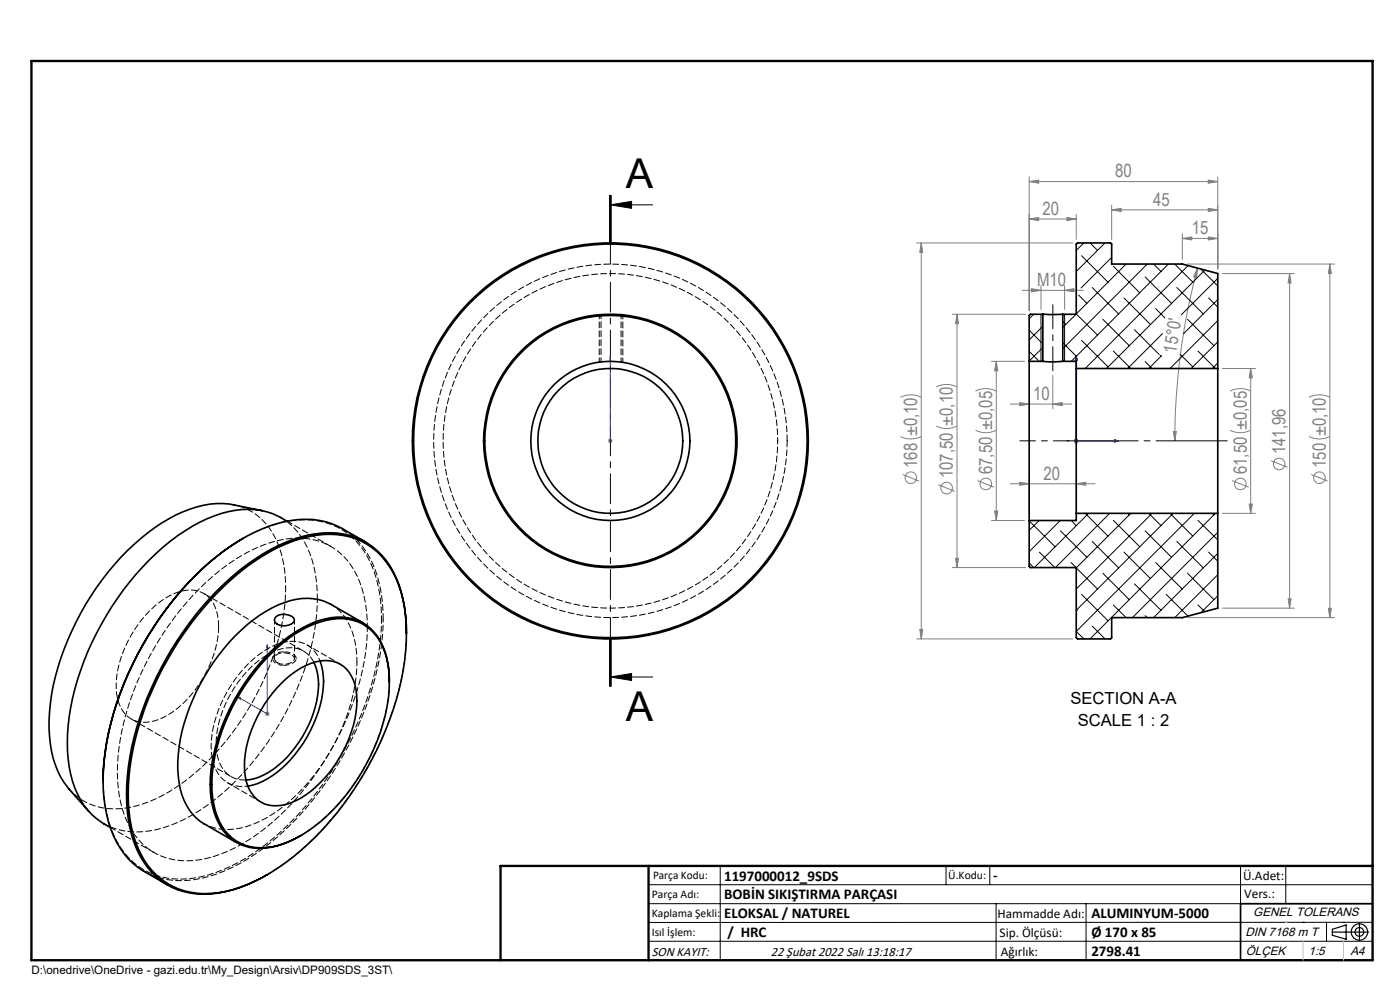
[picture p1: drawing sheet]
<svg xmlns="http://www.w3.org/2000/svg" width="297mm" height="210mm" viewBox="0 0 297 210" stroke-linecap="round" stroke-linejoin="round" font-family="sans-serif">
<g fill="none" stroke="#808080" stroke-width=".21">
<path d="M218.3 38.5l2-.3v.7zM218.3 37.5v28.4M218.3 38.5h40M256.3 38.2l2 .3-2 .4zM258.3 37.5v19.5M194.5 51.5h33.1M195.4 51.5v84M195.4 51.5l.4 2h-.7zM218.3 46.5l2-.4v.7zM218.3 46.5h10M226.3 46.1l2 .4-2 .3zM228.3 45.5v5.3"/>
<path d="M235.8 44.5l2-.3v.7zM235.8 43.5v7.3M235.8 44.5h22.5M250.8 50.6l2-.3v.6zM250.8 49.6v5.4M250.8 50.6h7.5M251.8 56h31.3M254 56.9l-.1 2-.7-.2zM254 56.9a141.8 141.8 0 0 0-4.8 36.6M256.3 44.2l2 .3-2 .4zM256.3 50.3l2 .3-2 .3zM259.3 58h15.3"/>
<path d="M273.6 58l.3 2h-.6zM273.6 58v71M282.1 56l.3 2h-.6zM282.1 56v75M202 66.7h15.6M203 66.7v53.7M203 66.7l.3 1.9h-.6zM210.3 76.7h7M211.3 76.7v33.7M211.3 76.7l.4 2h-.7zM216.8 61.6h13M218.8 61.2l2 .4-2 .3z"/>
<path d="M220.8 60.6v5M223.3 79.6v7.1M225.8 61.6l2-.4v.7zM225.8 60.6v5M259.3 78.2h7M265.3 78.2v30.7M265.3 78.2l.4 1.9h-.7zM129 93.5h1M129.1 93.2l.7 .7M129.5 93v1M129.8 93.2l-.7 .7M191 92.6a4.9 4.9 0 0 0 4.4 0"/>
<path d="M191 84.3a4.9 4.9 0 0 1 4.4 0M198.6 90.4a4.9 4.9 0 0 0 4.4 0M198.6 82.1a4.9 4.9 0 0 1 4.4 0M206.9 91.3l.3 .1a4.9 4.9 0 0 0 4.1-.1M206.9 83l.3-.2a4.9 4.9 0 0 1 4.1 .2M214.3 85.7h13M216.3 85.4l2 .3-2 .4zM223.3 85.7l2-.3v.7zM227.8 93.5h1M228 93.2l.7 .7M228.3 93v1M228.7 93.2l-.7 .7"/>
<path d="M248.9 91.5h.7l-.4 2zM260.9 91.3a4.8 4.8 0 0 0 4.4 0M260.9 83a4.8 4.8 0 0 1 4.4 0M269.6 97.7l3.5 1.4M277.7 92.6a4.9 4.9 0 0 0 4.4 0M277.7 84.3a4.9 4.9 0 0 1 4.4 0M191.5 100.6l3.5 1.5M199.1 102.8l3.5 1.4M202.7 118.4h.6l-.3 2zM207.4 101.9l3.5 1.5M210.3 110.4h7M211 108.4h.7l-.4 2z"/>
<path d="M214.3 102.6h18M216.3 102.3l2 .3-2 .3zM218.3 101.6v7.8M228.3 102.6l2-.3v.6zM228.3 101.6v6.3M259.3 108.9h7M261.4 101.9l3.5 1.5M265 106.9h.7l-.4 2zM278.2 100.6l3.5 1.5M194.5 135.5h33.1M195.1 133.5h.7l-.4 2zM202 120.4h15.6"/>
<path d="M251.8 131h31.3M259.3 129h15.3M273.3 127h.6l-.3 2zM281.8 129h.6l-.3 2zM56.2 151.4h1M56.3 151.1l.7 .7M56.7 150.9v1M57 151.1l-.7 .7"/>
<circle cx="271.4" cy="98.4" r="1.23"/>
<circle cx="193.2" cy="101.3" r="1.23"/>
<circle cx="200.8" cy="103.5" r="1.23"/>
<circle cx="209.1" cy="102.7" r="1.24"/>
<circle cx="263.1" cy="102.7" r="1.24"/>
<circle cx="279.9" cy="101.3" r="1.24"/>
</g>
<path d="M127.1 66.7h4.8" fill="none" stroke="#000" stroke-width=".21" stroke-dasharray="1.3 .6" stroke-dashoffset=".2" stroke-linecap="butt"/>
<path d="M57.9 140a2.26 2.26 0 0 0 2 1.1" fill="none" stroke="#000" stroke-width=".21" stroke-dasharray="1.3 .6" stroke-dashoffset=".3" stroke-linecap="butt"/>
<path d="M57.9 140a1.49 1.49 0 0 1 1.5-1.7h1" fill="none" stroke="#000" stroke-width=".21" stroke-dasharray="1.3 .6" stroke-dashoffset="-.1" stroke-linecap="butt"/>
<path d="M62.9 139.7a2.2 2.2 0 0 0-2.5-1.4" fill="none" stroke="#000" stroke-width=".21" stroke-dasharray="1.3 .6" stroke-linecap="butt"/>
<path d="M62.9 139.7a2.05 2.05 0 0 1-2 1.4h-1" fill="none" stroke="#000" stroke-width=".21" stroke-dasharray="1.3 .6" stroke-dashoffset="-.2" stroke-linecap="butt"/>
<g fill="none" stroke="#000" stroke-width=".21">
<path d="M129.3 41.4v10M129.5 43.5l4.5-.8v1.5zM129.5 43.5h9M129.5 41.4v10M129.7 41.4v10M127.1 76.8v.1M132.1 66.8h.1M220.8 76.7h.1M220.8 66.7v10M225.8 76.7h.1M225.8 66.7v10M129.3 135.6v10"/>
<path d="M129.5 135.6v10M129.7 135.6v10zM129.5 143.6l4.5-.7v1.4zM129.5 143.6h9M137.6 187.7h153.6M137.6 191.7h153.6M137.6 199.7h153.6M152.8 183.7v20M200.7 183.7v4M210 183.7v4M211.3 191.7v12M230.4 191.7v12"/>
<path d="M263.2 183.7v20M272.8 183.7v8M276.4 195.6h.1M281.4 195.6v4.1M285 195.6h.1M291.2 195.6l-153.6 .1"/>
</g>
<g fill="none" stroke="#000" stroke-width=".25">
<path d="M282.6 197.7h7.8M282.6 197.1l3-.9v3l-3-.8zM288.4 195.8v3.8M106.2 203.7h185"/>
<circle cx="288.4" cy="197.7" r="1.74"/>
<circle cx="288.4" cy="197.7" r=".93"/>
</g>
<path d="M129.5 75.5v.9v-.9M129.5 75.5v18M228.3 75.5l.3 .9h-.5zM228.3 75.5v18h9M129.5 93.3v.5zM129.5 93.5h.1M236.4 93.3l.9 .2-.9 .3zM56.7 136.8l.2 .8-.3-.2zM56.7 136.8v14.6l-6.4-3.6M50.3 147.8l.7 .1v.4z" fill="none" stroke="#00f" stroke-width=".21"/>
<path d="M127.1 66.7v10.1M132.1 76.8v-10" fill="none" stroke="#000" stroke-width=".21" stroke-dasharray="1.3 .6" stroke-dashoffset=".4"/>
<path d="M131.9 66.7l.2 .1M132.1 66.8h.1" fill="none" stroke="#000" stroke-width=".21" stroke-dasharray="1.3 .6"/>
<path d="M223.4 64.6v14" fill="none" stroke="#000" stroke-width=".21" stroke-dasharray="15.2 1.3 1.3 1.3" stroke-dashoffset="10.1"/>
<path d="M260.4 93.5h-34" fill="none" stroke="#000" stroke-width=".21" stroke-dasharray="15.2 1.3 1.3 1.3" stroke-dashoffset=".1"/>
<path d="M226.8 93.5h-10.4" fill="none" stroke="#000" stroke-width=".21" stroke-dasharray="15.2 1.3 1.3 1.3" stroke-dashoffset="11.9"/>
<path d="M129.5 41.4v104.2" fill="none" stroke="#000" stroke-width=".21" stroke-dasharray="6.3 1.3 1.3 1.3" stroke-dashoffset="1.9"/>
<path d="M291.2 191.7h-28v12" fill="none" stroke="#000" stroke-width=".35"/>
<path d="M6.7 12.9h284.5v190.8h-284.5zM137.6 183.7v20M291.2 183.7h-185v20" fill="none" stroke="#000" stroke-width=".5"/>
<path d="M276.4 199.7v4M285 199.7v4" fill="none" stroke="#c0c0c0" stroke-width=".21"/>
<path d="M272.8 195.6h.1" fill="none" stroke="#c0c0c0" stroke-width=".25"/>
<path d="M129.5 43.5l4.5-.8v1.5zM129.5 143.6l4.5-.7v1.4z" fill="#000"/>
<g fill="#00f">
<path d="M129.5 93.3v.5zM129.5 75.5v.9z"/>
<path d="M50.3 147.8l.7 .5v-.4zM56.7 136.8l-.1 .6 .3 .2zM236.4 93.3l.9 .2-.9 .3zM228.3 75.5l.3 .9h-.5zM236.4 93.3l.9 .2-.9 .3zM228.3 75.5l.3 .9h-.5z"/>
</g>
<g fill="#808080">
<path d="M223.3 85.7l2-.3v.7zM216.3 85.4l2 .3-2 .4z"/>
<path d="M218.3 46.5l2-.4v.7zM226.3 46.1l2 .4-2 .3zM218.3 38.5l2-.3v.7zM256.3 38.2l2 .3-2 .4zM218.8 61.2l2 .4-2 .3zM225.8 61.6l2-.4v.7z"/>
<path d="M256.3 44.2l2 .3-2 .4zM235.8 44.5l2-.3v.7zM256.3 50.3l2 .3-2 .3zM250.8 50.6l2-.3v.6z"/>
<path d="M228.3 102.6l2-.3v.6zM216.3 102.3l2 .3-2 .3z"/>
<path d="M254 56.9l-.1 2-.7-.2zM248.9 91.5h.7l-.4 2z"/>
<path d="M265.3 78.2l.4 1.9h-.7zM265 106.9h.7l-.4 2z"/>
<path d="M195.4 51.5l.4 2h-.7zM195.1 133.5h.7l-.4 2z"/>
<path d="M282.1 56l.3 2h-.6zM281.8 129h.6l-.3 2zM273.6 58l.3 2h-.6zM273.3 127h.6l-.3 2z"/>
<path d="M211 108.4h.7l-.4 2zM211.3 76.7l.4 2h-.7z"/>
<path d="M203 66.7l.3 1.9h-.6zM202.7 118.4h.6l-.3 2z"/>
</g>
<g fill="none" stroke="#000" stroke-width=".35">
<path d="M218.3 76.7v33.7M218.3 76.7h2.9M221.2 66.7h4.3M221.2 76.7h4.3M221.2 66.7v10M221.2 66.7h-2.6l-.3 .2v9.8M225.5 66.7v10M225.5 76.7h2.8v1.5M225.5 66.7h2.8v-14.9l.3-.3h7l.2 .3v4.2h15l7.5 2v20.2M228.3 78.2v30.7M228.3 78.2h30M258.3 78.2v30.7"/>
<path d="M51.6 114.2a57.1 57.1 0 0 0-19 18.7 63.9 63.9 0 0 0-10.7 30.6v2.1M55.6 108.3l-6-1.2a19.9 19.9 0 0 0-13.7 2.9 51.4 51.4 0 0 0-19.8 22 47.4 47.4 0 0 0-5.6 24.2 19.2 19.2 0 0 0 4.2 11.3l4.1 4.6M60.9 110.6a15.4 15.4 0 0 0-14-1.7 40.8 40.8 0 0 0-18 12.9 60.4 60.4 0 0 0-14.4 32.1 26.2 26.2 0 0 0 2.6 15.8 14 14 0 0 0 6.3 5.8M77.5 115a31 31 0 0 0-8.3-4.3 22.3 22.3 0 0 0-15.2 2.2 54.2 54.2 0 0 0-20 18.1 65.4 65.4 0 0 0-12.1 32.7 27.9 27.9 0 0 0 3.6 16.2 14.5 14.5 0 0 0 5.1 4.9l4.9 2.9M228.3 108.9v1.5h-10M228.3 108.9h30M258.3 108.9v20.1l-7.5 2h-15v4.3l-.2 .2h-7l-.3-.2v-14.9h-9.7l-.3-.3v-9.7M46.4 125.5a40.4 40.4 0 0 1 19.1-11.7 16 16 0 0 1 14.5 3.2 20.9 20.9 0 0 1 6 13.8 52.5 52.5 0 0 1-5 26.1 64.7 64.7 0 0 1-21.9 27.1 28.8 28.8 0 0 1-15.7 5.6 15.1 15.1 0 0 1-14.6-11 37 37 0 0 1-.5-20 69.3 69.3 0 0 1 18.1-33.1zM56.5 139.7a26.3 26.3 0 0 1 12.7-8.1 9.9 9.9 0 0 1 12.5 6.9 27.1 27.1 0 0 1-.9 16.7 41.8 41.8 0 0 1-16.7 21.9 15.6 15.6 0 0 1-11 2.5 10.1 10.1 0 0 1-7.5-7.7 27.2 27.2 0 0 1 .9-15.2 45.5 45.5 0 0 1 10-17zM58.5 130.8a2.98 2.98 0 0 1 3.9 .5 1.21 1.21 0 0 1-1.2 1.3 2.38 2.38 0 0 1-3-1zM77 132.1l-6.9-3.9a12.3 12.3 0 0 0-11.1 .1 36.6 36.6 0 0 0-15.6 15.2 37 37 0 0 0-5.6 21.1 12.4 12.4 0 0 0 5.5 10.1l6.9 4M86.2 134.4a26.1 26.1 0 0 0-4.4-15.6 15.1 15.1 0 0 0-14.8-5.6 34.1 34.1 0 0 0-16.2 7.8 68.5 68.5 0 0 0-23.6 41.6 33.6 33.6 0 0 0 1.8 17.5 15.1 15.1 0 0 0 17.1 9.4 30.3 30.3 0 0 0 10.6-3.9"/>
<path d="M59.7 144.9a14.9 14.9 0 0 1 9.1-4.8 6.3 6.3 0 0 1 6.5 5.2 21.2 21.2 0 0 1-3.1 15.1 23.1 23.1 0 0 1-10.5 9.9 6.9 6.9 0 0 1-7.7-1.2 10.2 10.2 0 0 1-2.1-7.9 27.2 27.2 0 0 1 7.8-16.3zM66.6 140.5a13.5 13.5 0 0 1 .3 9.6 24.6 24.6 0 0 1-10 13.8 10.6 10.6 0 0 1-4.7 1.6M67.9 140.2a16.1 16.1 0 0 1-.4 10.8 26.8 26.8 0 0 1-10.8 14.2 11 11 0 0 1-4.1 1.5M82.6 144.7a15.4 15.4 0 0 0-3.9-11.4 10.8 10.8 0 0 0-10.9-1.7 31.9 31.9 0 0 0-15 12 40.9 40.9 0 0 0-8.2 22.8 14.5 14.5 0 0 0 4.3 11.5 10.4 10.4 0 0 0 9.8 1.5 20.8 20.8 0 0 0 5.1-2.1"/>
<circle cx="129.5" cy="93.5" r="26.6"/>
<circle cx="129.5" cy="93.5" r="26.9"/>
<circle cx="129.5" cy="93.5" r="15.4"/>
<circle cx="129.5" cy="93.5" r="41.7"/>
<circle cx="129.5" cy="93.5" r="16.9"/>
<circle cx="129.5" cy="93.5" r="42"/>
</g>
<path d="M167 93.5a37.5 37.5 0 0 0-55.6-32.8 37.5 37.5 0 0 0-1.9 64.5 37.5 37.5 0 0 0 57.4-29.5l.1-2.2M70.2 115.9l-9.3-5.4M46.4 132.9a7.7 7.7 0 0 0-3.5-7.2 7.7 7.7 0 0 0-7.1 .8 23.8 23.8 0 0 0-11.2 19.5 7.2 7.2 0 0 0 3.9 6.8 8.3 8.3 0 0 0 7.3-1.2 24.1 24.1 0 0 0 10.6-18.7M23.4 175.5l9.3 5.3" fill="none" stroke="#000" stroke-width=".21" stroke-dasharray="1.3 .6"/>
<path d="M165 93.5a35.5 35.5 0 0 0-52.6-31.1 35.5 35.5 0 0 0-1.9 61.1 35.5 35.5 0 0 0 54.4-27.9l.1-2.1M51.4 114.3a25 25 0 0 1 16.2-3.8 15.3 15.3 0 0 1 11.7 10.7 30.1 30.1 0 0 1 1.6 10.1M67.9 140.2a6.3 6.3 0 0 0-8.1-3.9 20.1 20.1 0 0 0-10.7 9 23.1 23.1 0 0 0-4.1 15.3 6.6 6.6 0 0 0 5.8 6.2l1.8-.1M30.6 184.8a17.4 17.4 0 0 0 13.7 1.1 43.9 43.9 0 0 0 19.2-12.9 68.8 68.8 0 0 0 17.4-35.8l.4-5.9" fill="none" stroke="#000" stroke-width=".21" stroke-dasharray="1.3 .6" stroke-dashoffset=".6"/>
<path d="M127.5 66.7v10.1M131.8 76.8v-10.1M77.9 133.1a21.9 21.9 0 0 0-4.3-14.3 14 14 0 0 0-14.6-4.2 37.8 37.8 0 0 0-18.1 11.7 60.8 60.8 0 0 0-15.8 33.7 26.6 26.6 0 0 0 2.6 15.8 13.5 13.5 0 0 0 14.6 6.6 34.8 34.8 0 0 0 18.2-10.5 61 61 0 0 0 17.3-35.2l.1-3.6M80.9 131.3a60.8 60.8 0 0 1-9.5 30.6 58.8 58.8 0 0 1-20.8 21 23.9 23.9 0 0 1-15.3 3.3 15.3 15.3 0 0 1-11.8-10.6 30.1 30.1 0 0 1-1.6-10.2M72.2 140.9l-7-4.1M14.7 167.4a13.3 13.3 0 0 0 13.8 3.7 36.6 36.6 0 0 0 17.6-11.7 57.6 57.6 0 0 0 14.3-31.1l.2-3.6M22.1 174.7a15.6 15.6 0 0 0 12.6 .9 40.9 40.9 0 0 0 18-12.9 60.7 60.7 0 0 0 14.4-32.1l.2-3.7M48.3 166l7.1 4.1" fill="none" stroke="#000" stroke-width=".21" stroke-dasharray="1.3 .6" stroke-dashoffset=".4"/>
<path d="M86.2 134.2a61.2 61.2 0 0 1-9.5 30.7 59.7 59.7 0 0 1-20.2 20.7M75.7 140.5a15.5 15.5 0 0 0-3.5-10.8l-2-1.5" fill="none" stroke="#000" stroke-width=".21" stroke-dasharray="1.3 .6" stroke-dashoffset=".2"/>
<path d="M81.3 131.3a25.1 25.1 0 0 0-4.4-15.4 14.7 14.7 0 0 0-4.3-3.8M58.8 140.6a3.1 3.1 0 0 0 3.6-.5l.1-.4a2.52 2.52 0 0 0-3.1-1.2 1.12 1.12 0 0 0-1 .7 1.12 1.12 0 0 0 .1 1.2l.3 .2" fill="none" stroke="#000" stroke-width=".21" stroke-dasharray="1.3 .6" stroke-dashoffset=".1"/>
<path d="M43.3 174.7a11.8 11.8 0 0 0 10.5 .1 35 35 0 0 0 15.8-14.6 39.4 39.4 0 0 0 6.1-19.7" fill="none" stroke="#000" stroke-width=".21" stroke-dasharray="1.3 .6" stroke-dashoffset=".5"/>
<path d="M58.2 131.5v8.2M62.5 139.7v-8.2M67.3 126.9a21.9 21.9 0 0 0-4.3-14.3 12.9 12.9 0 0 0-3.4-2.8" fill="none" stroke="#000" stroke-width=".21" stroke-dasharray="1.3 .6" stroke-dashoffset=".3"/>
<path d="M66.6 140.5a5.6 5.6 0 0 0-6.7-2.9 18 18 0 0 0-10.2 8.3 20.4 20.4 0 0 0-3.6 14.5 5.8 5.8 0 0 0 6.1 5.1M82.6 144.4a41.8 41.8 0 0 1-11 26.4 33.5 33.5 0 0 1-8 6.6" fill="none" stroke="#000" stroke-width=".21" stroke-dasharray="1.3 .6" stroke-dashoffset="-.1"/>
<path d="M60.6 124.7a20.4 20.4 0 0 0-4.4-13.8 12 12 0 0 0-6.6-3.8" fill="none" stroke="#000" stroke-width=".21" stroke-dasharray="1.3 .6" stroke-dashoffset=".8"/>
<path d="M64.4 138.1l-21.2-12.2M27.8 152.5l21.2 12.2" fill="none" stroke="#000" stroke-width=".21" stroke-dasharray="1.3 .6" stroke-dashoffset="-.2"/>
<g fill="none" stroke="#000" stroke-width=".21">
<path d="M229.4 54.2l5.7 5.7M229.9 51.5l-1.6 1.6M231.2 51.5l1.6 1.6M234.4 51.5l-6.1 6.1M235.8 54.6l-6.5 6.5M236.2 56.5l5.6 5.6M238.9 56l-10.6 10.6 4.5 4.5M242.9 58.7l5.6 5.6M243.4 56l-17.9 18M244.7 56l1.6 1.6M247.9 56l-20.6 20.7M249.2 56l3.8 3.9"/>
<path d="M252 56.4l-21.8 21.8M254.7 57.1l3.6 3.6M255.6 57.3l-20.9 20.9M258.3 59l-7.7 7.8M218.3 74.5l2.2 2.2M218.3 70.1l2.9 2.8M219.3 66.7l-1 .9M221.2 69.2l-2.9 2.9M221.2 73.7l-2.9 2.9M225.5 72.7l2.8 2.9M225.5 68.2l.6 .6M228.3 66.7l-2.8 2.8"/>
<path d="M228.8 62.6l1.8 1.7M229.4 72.2l5.7 5.6M231.7 61l5.6 5.6M234 67.7l5.6 5.6M236.2 74.5l3.7 3.7M238.4 63.2l5.7 5.6M240.7 69.9l5.2 5.3M242.9 76.7l1.5 1.5M245.2 65.5l1.9 1.9M246.1 75.4l.2 .2M246.4 75.5l-2.7 2.7M246.6 70.8l-7.4 7.4"/>
<path d="M249.7 61l5.6 5.6M250.4 75.2l2.6 2.6M251.9 67.7l5.6 5.6M254.1 74.5l3.7 3.7M256.4 63.2l1.9 1.9M258.3 77l-1.1 1.2M258.3 63.5l-7.2 7.3M258.3 68l-10.1 10.2M258.3 72.5l-5.6 5.7M218.3 119.4l1 1M218.3 110.5l5.5 5.5M220.5 110.4l-2.2 2.1"/>
<path d="M220.5 117.1l3.3 3.3M224.9 110.4l-6.6 6.6M225 112.6l5.6 5.6M227.2 119.3l1.1 1.1M227.3 110.4l1 1.1M230.2 108.9l4.9 4.8M230.9 108.9l-11.5 11.5M231.7 114.9l5.6 5.6M235.4 108.9l-11.5 11.5M236.2 110.4l5.6 5.6M238.4 117.1l5.7 5.6M239.2 108.9l.4 .3"/>
<path d="M239.9 108.9l-11.6 11.6 4.5 4.4M242.9 112.6l5.6 5.6M243.7 108.9l2.6 2.6M244.4 108.9l-16.1 16M245.2 119.3l5.6 5.6M248.2 108.9l4.8 4.8M248.9 108.9l-20.6 20.6M249.7 114.9l5.6 5.6M253.4 108.9l-25.1 25 1.6 1.6M254.1 110.4l4.2 4.1M256.4 117.1l1.9 2M257.2 108.9l.3 .3"/>
<path d="M257.8 108.9l-26.6 26.6M258.3 112.9l-18.1 18.1M258.3 117.4l-13.6 13.6M228.3 129.5h.1M229.4 126.1l5.7 5.6M231.7 132.8l2.7 2.7M234 121.6l5.6 5.6M236.2 128.3l2.7 2.7M240.7 123.9l5.6 5.6M242.9 130.6l.5 .4M247.4 126.1l4.6 4.6M251.9 121.6l5.6 5.6"/>
<path d="M254.1 128.3l1.5 1.4M258.3 121.9l-9.1 9.1M258.3 126.4l-3.6 3.6"/>
</g>
<g font-size="8.7">
<text x="132.8" y="39.8">A</text>
<text x="132.8" y="153">A</text>
</g>
<g font-size="3.9" fill="#808080">
<text x="236.6" y="37.6">80</text>
<text x="221.1" y="45.6">20</text>
<text x="244.6" y="43.6">45</text>
<text x="252.9" y="49.7">15</text>
<text x="220" y="60.7">M10</text>
<text x="249.5" y="75" transform="rotate(-81 249.5 75)">15°0'</text>
<text x="219.2" y="84.8">10</text>
<text x="194.6" y="99.3" transform="rotate(-90 194.6 99.3)">168 ±0,10</text>
<text x="202.2" y="101.5" transform="rotate(-90 202.2 101.5)">107,50 ±0,10</text>
<text x="210.5" y="100.6" transform="rotate(-90 210.5 100.6)">67,50 ±0,05</text>
<text x="221.4" y="101.7">20</text>
<text x="264.5" y="100.6" transform="rotate(-90 264.5 100.6)">61,50 ±0,05</text>
<text x="272.7" y="96.4" transform="rotate(-90 272.7 96.4)">141,96</text>
<text x="281.3" y="99.3" transform="rotate(-90 281.3 99.3)">150 ±0,10</text>
</g>
<g font-size="3.5">
<text x="227.1" y="149.4">SECTION A-A</text>
<text x="228.6" y="153.9">SCALE 1 : 2</text>
</g>
<g font-size="3.2">
<text x="153.6" y="186.8">1197000012_9SDS</text>
<text x="153.6" y="190.8">BOBİN SIKIŞTIRMA PARÇASI</text>
<text x="210.7" y="186.6">-</text>
<text x="153.6" y="194.8">ELOKSAL / NATUREL</text>
<text x="231.5" y="194.8">ALUMINYUM-5000</text>
<text x="154.3" y="198.8">/ HRC</text>
<text x="231.5" y="198.7">Ø 170 x 85</text>
<text x="231.5" y="202.8">2798.41</text>
</g>
<g font-size="2.8">
<text x="263.7" y="186.7">Ü.Adet:</text>
<text x="263.9" y="190.5">Vers.:</text>
<text x="211.6" y="194.8">Hammadde Adı:</text>
<text x="138.3" y="202.8">SON KAYIT:</text>
<text x="163.5" y="202.8">22 Şubat 2022 Salı 13:18:17</text>
<text x="212.1" y="198.7">Sip. Ölçüsü:</text>
<text x="212.3" y="202.7">Ağırlık:</text>
</g>
<g font-size="2.6">
<text x="265.9" y="194.4">GENEL TOLERANS</text>
<text x="264.2" y="198.5">DIN 7168 m T</text>
<text x="264.3" y="202.6">ÖLÇEK</text>
<text x="277.6" y="202.6">1:5</text>
<text x="286.5" y="202.6">A4</text>
</g>
<g font-size="2.5">
<text x="138.3" y="190.5">Parça Adı:</text>
<text x="138.5" y="186.5">Parça Kodu:</text>
<text x="201.2" y="186.5">Ü.Kodu:</text>
<text x="138.3" y="194.5">Kaplama Şekli:</text>
<text x="138.3" y="198.6">Isıl İşlem:</text>
<text x="6.7" y="206.7">D:\onedrive\OneDrive - gazi.edu.tr\My_Design\Arsiv\DP909SDS_3ST\</text>
</g>
</svg>
